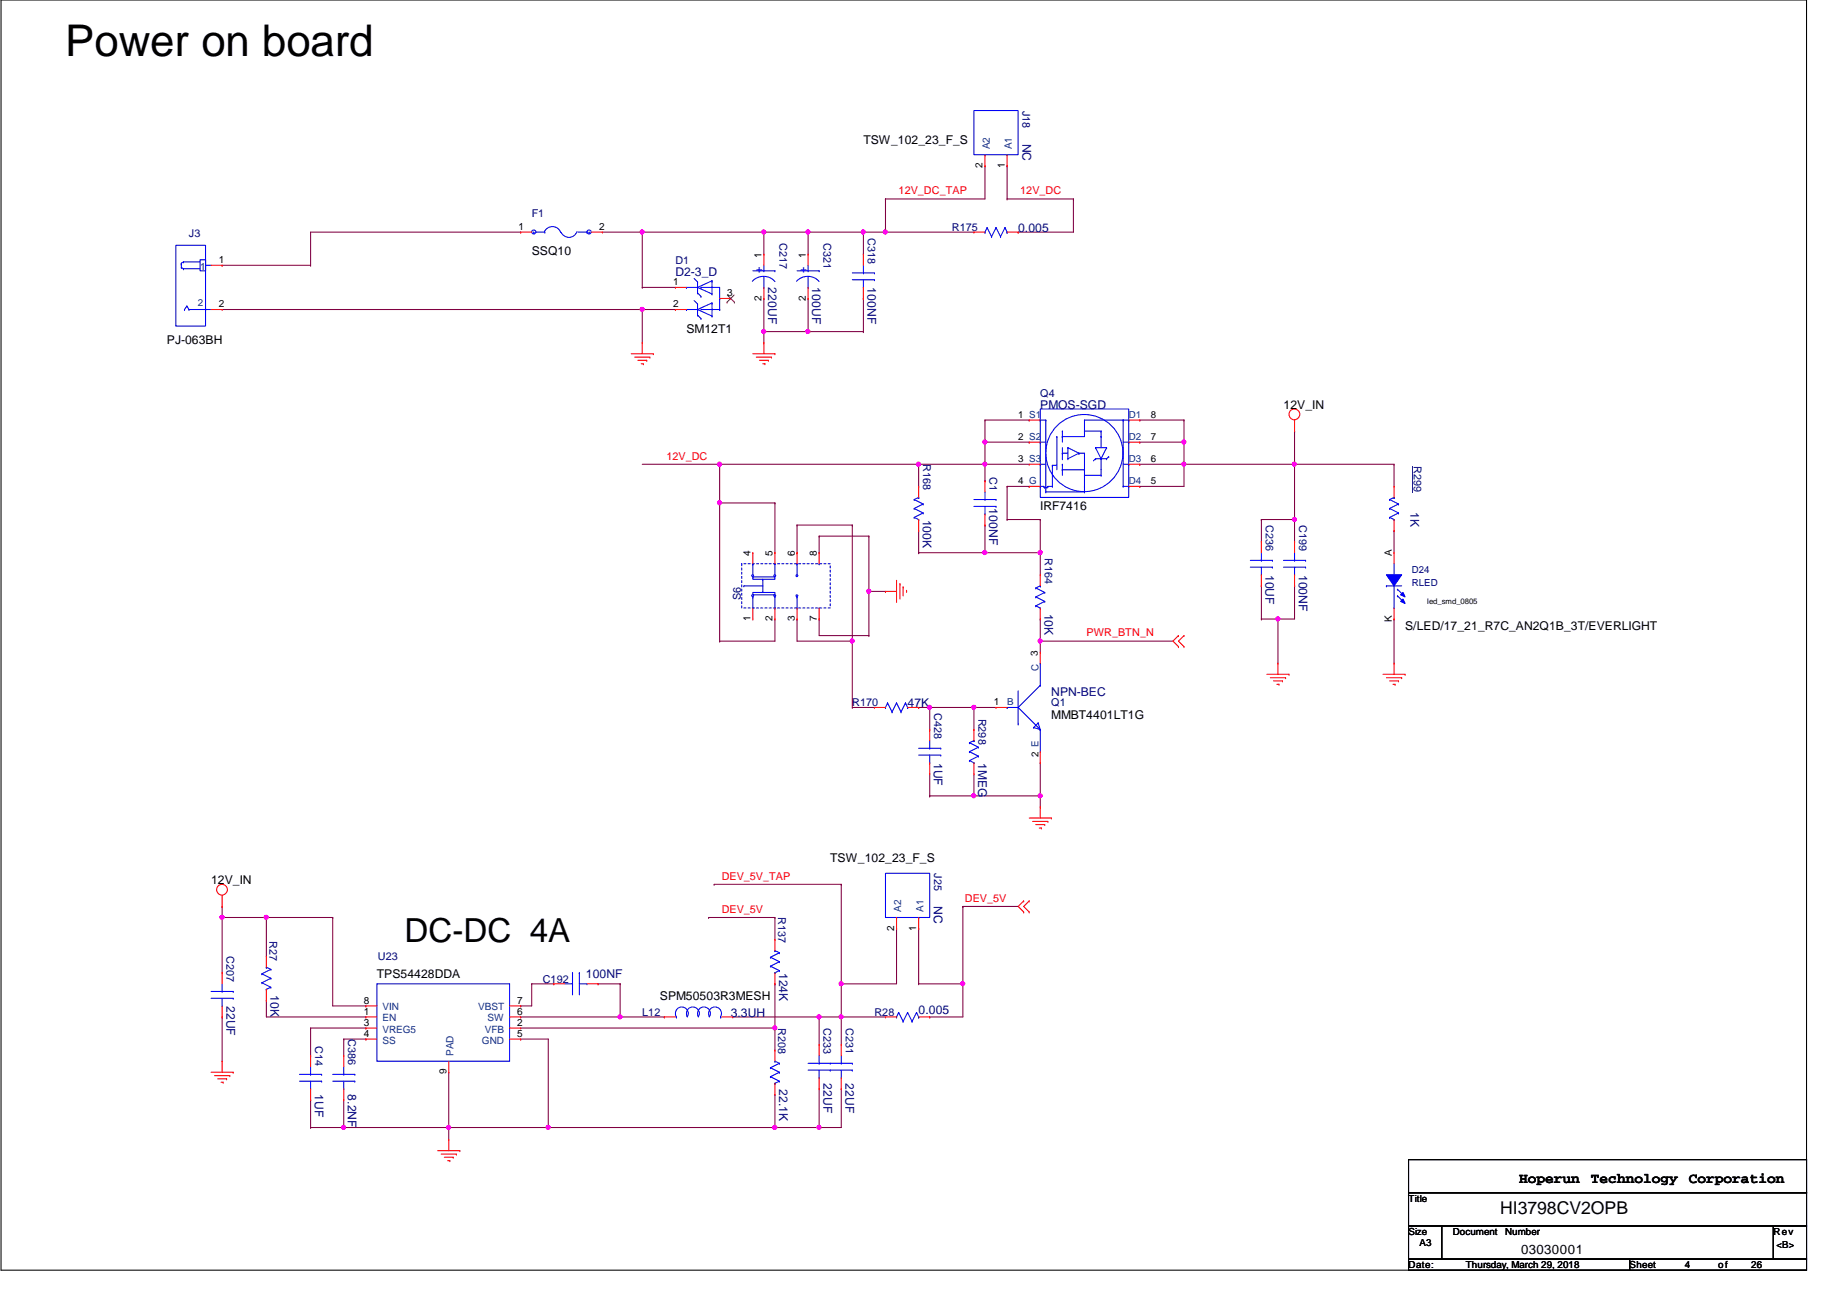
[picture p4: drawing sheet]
<svg xmlns="http://www.w3.org/2000/svg" width="297mm" height="210mm" viewBox="0 0 297 210" stroke-linecap="round" stroke-linejoin="round" font-family="sans-serif">
<path d="M.2 0h290.3v204.3h-290.3z" fill="none" stroke="#000" stroke-width=".17"/>
<path d="M103.3 37.3h.1M103.3 37.3v8.9M103.3 37.3h19.5M122.8 37.3h.1M103.3 46.2h.1M103.3 46.2h5.3" fill="none" stroke="#800040" stroke-width=".17"/>
<circle cx="103.3" cy="37.3" r=".32" fill="#f0f"/>
<circle cx="103.3" cy="37.3" r=".32" fill="none" stroke="#f0f" stroke-width=".17"/>
<circle cx="122.8" cy="37.3" r=".32" fill="#f0f"/>
<circle cx="122.8" cy="37.3" r=".32" fill="none" stroke="#f0f" stroke-width=".17"/>
<path d="M35.7 49.8h67.6M103.3 49.8h.1M103.3 49.8v5.3" fill="none" stroke="#800040" stroke-width=".17"/>
<circle cx="103.3" cy="49.8" r=".32" fill="#f0f"/>
<circle cx="103.3" cy="49.8" r=".32" fill="none" stroke="#f0f" stroke-width=".17"/>
<path d="M103.3 49.8h.1M103.3 49.8h5.3M156.6 113.8h.1M156.6 113.8h3.6M85.5 158.2h3.6M89.1 158.2h.1M72.2 181.4h16M88.2 181.4h.1" fill="none" stroke="#800040" stroke-width=".17"/>
<circle cx="72.2" cy="181.3" r=".32" fill="#f0f"/>
<circle cx="72.2" cy="181.3" r=".32" fill="none" stroke="#f0f" stroke-width=".17"/>
<circle cx="88.2" cy="181.3" r=".32" fill="#f0f"/>
<circle cx="88.2" cy="181.3" r=".32" fill="none" stroke="#f0f" stroke-width=".17"/>
<path d="M147.7 88.9h.1M147.7 85.3v3.6M147.7 88.9h19.6M158.4 88.9h.1M205.5 99.6h.1M205.5 99.6h2.7M72.2 172.5v8.9M72.2 181.4h.1" fill="none" stroke="#800040" stroke-width=".17"/>
<circle cx="167.3" cy="88.9" r=".32" fill="#f0f"/>
<circle cx="167.3" cy="88.9" r=".32" fill="none" stroke="#f0f" stroke-width=".17"/>
<circle cx="158.4" cy="88.9" r=".32" fill="#f0f"/>
<circle cx="158.4" cy="88.9" r=".32" fill="none" stroke="#f0f" stroke-width=".17"/>
<g fill="none" stroke="#800040" stroke-width=".17">
<path d="M162 78.2h.1M162 78.2v5.4M162 78.2h3.5M165.5 78.2h.1M158.4 84.5h.1M158.4 84.5v4.4M162 83.6h.1M162 83.6h5.3M167.3 88.9h.1M167.3 83.6h.1M167.3 83.6v8.9M83.7 165.4h40.9"/>
<path d="M124.6 165.4h.1"/>
</g>
<circle cx="124.6" cy="165.3" r=".32" fill="#f0f"/>
<circle cx="124.6" cy="165.3" r=".32" fill="none" stroke="#f0f" stroke-width=".17"/>
<path d="M124.6 158.2h.1M124.6 158.2v10.7M35.7 163.6h.1M35.7 163.6v7.1M124.6 165.4h.1M131.7 175.1v6.3M124.6 181.4h.1M124.6 181.4h7.1M131.7 181.4h.1" fill="none" stroke="#800040" stroke-width=".17"/>
<circle cx="131.7" cy="181.3" r=".32" fill="#f0f"/>
<circle cx="131.7" cy="181.3" r=".32" fill="none" stroke="#f0f" stroke-width=".17"/>
<path d="M49.9 176.9h.1M49.9 176.9v4.5M124.6 176h.1M124.6 176v5.4M135.3 175.1h.1M135.3 175.1v6.3h-3.6M49.9 181.4h.1M49.9 181.4h5.4M131.7 181.4h.1" fill="none" stroke="#800040" stroke-width=".17"/>
<circle cx="55.3" cy="181.3" r=".32" fill="#f0f"/>
<circle cx="55.3" cy="181.3" r=".32" fill="none" stroke="#f0f" stroke-width=".17"/>
<path d="M55.3 181.4h16.9M72.2 181.4h.1M88.2 181.4h.1M88.2 181.4h36.4" fill="none" stroke="#800040" stroke-width=".17"/>
<circle cx="124.6" cy="181.3" r=".32" fill="#f0f"/>
<circle cx="124.6" cy="181.3" r=".32" fill="none" stroke="#f0f" stroke-width=".17"/>
<g fill="none" stroke="#800040" stroke-width=".17">
<path d="M131.7 99.6h.1M131.7 99.6v2.6h8M139.7 95.1h.1M139.7 86.2h.1M139.7 86.2v16M139.7 102.2h.1M55.3 176.9v4.5M83.7 167.1h.1M83.7 167.1h4.5v14.3M55.3 181.4h.1M72.2 181.4h.1M72.2 181.4v1.9"/>
<path d="M88.2 181.4h.1"/>
</g>
<circle cx="139.7" cy="95.1" r=".32" fill="#f0f"/>
<circle cx="139.7" cy="95.1" r=".32" fill="none" stroke="#f0f" stroke-width=".17"/>
<g fill="none" stroke="#800040" stroke-width=".17">
<path d="M131.7 86.2h.1M131.7 88.9h.1M131.7 86.2h8M131.7 86.2v2.7M139.7 95.1h2.7M142.4 95.1h.1M202.9 99.6h.1M202.9 94.2h.1M202.9 99.6h2.6M202.9 94.2v5.4M205.5 99.6h.1M205.5 99.6v7.1"/>
<path d="M208.2 94.2h.1M208.2 94.2v5.4"/>
</g>
<circle cx="205.5" cy="99.5" r=".32" fill="#f0f"/>
<circle cx="205.5" cy="99.5" r=".32" fill="none" stroke="#f0f" stroke-width=".17"/>
<path d="M122.8 53.3h.1M122.8 48h.1M122.8 48v7.1" fill="none" stroke="#800040" stroke-width=".17"/>
<circle cx="122.8" cy="53.3" r=".32" fill="#f0f"/>
<circle cx="122.8" cy="53.3" r=".32" fill="none" stroke="#f0f" stroke-width=".17"/>
<path d="M122.8 53.3h.1M130 48h.1M130 48v5.3h-7.2" fill="none" stroke="#800040" stroke-width=".17"/>
<circle cx="129.9" cy="53.3" r=".32" fill="#f0f"/>
<circle cx="129.9" cy="53.3" r=".32" fill="none" stroke="#f0f" stroke-width=".17"/>
<path d="M130 53.3h8.8M138.8 53.3h.1M138.8 48h.1M138.8 48v5.3M167.3 128h.1M167.3 128v1.8" fill="none" stroke="#800040" stroke-width=".17"/>
<circle cx="167.3" cy="128" r=".32" fill="#f0f"/>
<circle cx="167.3" cy="128" r=".32" fill="none" stroke="#f0f" stroke-width=".17"/>
<path d="M149.5 128h.1M149.5 124.5v3.5M156.6 128h.1M167.3 122.7h.1M167.3 122.7v5.3h-17.8" fill="none" stroke="#800040" stroke-width=".17"/>
<circle cx="156.6" cy="128" r=".32" fill="#f0f"/>
<circle cx="156.6" cy="128" r=".32" fill="none" stroke="#f0f" stroke-width=".17"/>
<path d="M96.9 37.3h6.4M103.3 37.3h.1M122.8 37.3h.1M122.8 37.3h7.2M122.8 37.3v3.6M130 37.3h.1M130 37.3v3.6M142.4 32h.1M158.4 26.7h.1M158.4 26.7v5.3h-16M156.6 128h.1M156.6 124.5v3.5" fill="none" stroke="#800040" stroke-width=".17"/>
<circle cx="129.9" cy="37.3" r=".32" fill="#f0f"/>
<circle cx="129.9" cy="37.3" r=".32" fill="none" stroke="#f0f" stroke-width=".17"/>
<path d="M130 37.3h.1M130 37.3h8.8M138.8 37.3h.1M138.8 37.3v3.6" fill="none" stroke="#800040" stroke-width=".17"/>
<circle cx="138.8" cy="37.3" r=".32" fill="#f0f"/>
<circle cx="138.8" cy="37.3" r=".32" fill="none" stroke="#f0f" stroke-width=".17"/>
<path d="M142.4 37.3h.1M142.4 37.3h14.2" fill="none" stroke="#800040" stroke-width=".17"/>
<circle cx="142.4" cy="37.3" r=".32" fill="#f0f"/>
<circle cx="142.4" cy="37.3" r=".32" fill="none" stroke="#f0f" stroke-width=".17"/>
<g fill="none" stroke="#800040" stroke-width=".17">
<path d="M83.7 37.3h.1M83.7 37.3h-33.8v5.4M138.8 37.3h.1M142.4 32h.1M142.4 32v5.3h-3.6M35.7 42.7h.1M35.7 42.7h14.2M49.9 42.7h.1M128.2 99.6h.1M128.2 84.5h.1M128.2 88.9h.1M128.2 84.5v4.4"/>
<path d="M128.2 99.6v3.5h8.9M128.2 84.5h8.9M137.1 84.5h.1M137.1 84.5v29.3M137.1 103.1h.1M137.1 113.8h.1M137.1 113.8h3.5"/>
</g>
<circle cx="137" cy="103.1" r=".32" fill="#f0f"/>
<circle cx="137" cy="103.1" r=".32" fill="none" stroke="#f0f" stroke-width=".17"/>
<path d="M114.8 142.2h.1M114.8 142.2h20.5M135.3 142.2h.1M135.3 142.2v16" fill="none" stroke="#800040" stroke-width=".17"/>
<circle cx="135.3" cy="158.2" r=".32" fill="#f0f"/>
<circle cx="135.3" cy="158.2" r=".32" fill="none" stroke="#f0f" stroke-width=".17"/>
<path d="M135.3 158.2h.1M135.3 158.2v9.8M135.3 163.6h.1" fill="none" stroke="#800040" stroke-width=".17"/>
<circle cx="135.3" cy="163.5" r=".32" fill="#f0f"/>
<circle cx="135.3" cy="163.5" r=".32" fill="none" stroke="#f0f" stroke-width=".17"/>
<path d="M117.9 163.6h24.5M131.7 163.6h.1M131.7 163.6v4.4M135.3 163.6h.1" fill="none" stroke="#800040" stroke-width=".17"/>
<circle cx="131.7" cy="163.5" r=".32" fill="#f0f"/>
<circle cx="131.7" cy="163.5" r=".32" fill="none" stroke="#f0f" stroke-width=".17"/>
<g fill="none" stroke="#800040" stroke-width=".17">
<path d="M85.5 158.2h.1M85.5 158.2v3.6h-1.8M135.3 158.2h.1M144.2 149.4h.1M144.2 149.4v8.8h-8.9M42.8 160.9h.1M42.8 160.9v2.7h16M49.9 165.4h.1M49.9 165.4v4.4M49.9 165.4h8.9M55.3 167.1h.1M55.3 167.1v2.7"/>
<path d="M55.3 167.1h3.5M58.8 165.4h.1M58.8 163.6h.1M58.8 167.1h.1M83.7 161.8h.1M83.7 163.6h.1M83.7 163.6h16"/>
</g>
<circle cx="99.7" cy="163.5" r=".32" fill="#f0f"/>
<circle cx="99.7" cy="163.5" r=".32" fill="none" stroke="#f0f" stroke-width=".17"/>
<g fill="none" stroke="#800040" stroke-width=".17">
<path d="M162 32h.1M162 26.7h.1M162 32h10.6M162 26.7v5.3M163.7 37.3h.1M172.6 32h.1M172.6 32v5.3h-8.9M158.4 74.7h.1M158.4 74.7h7.1M96.2 158.2h.1M96.2 158.2h3.5M99.7 158.2h.1"/>
<path d="M99.7 158.2v5.4h7.1M106.8 163.6h.1"/>
</g>
<circle cx="158.4" cy="74.6" r=".32" fill="#f0f"/>
<circle cx="158.4" cy="74.6" r=".32" fill="none" stroke="#f0f" stroke-width=".17"/>
<path d="M158.4 71.1h.1M158.4 71.1v3.6M158.4 71.1h7.1M165.5 71.1h.1" fill="none" stroke="#800040" stroke-width=".17"/>
<circle cx="158.4" cy="71.1" r=".32" fill="#f0f"/>
<circle cx="158.4" cy="71.1" r=".32" fill="none" stroke="#f0f" stroke-width=".17"/>
<path d="M115.7 74.7h.1M115.7 74.7v28.4M158.4 67.6h.1M158.4 67.6v3.5M158.4 67.6h7.1M165.5 67.6h.1M115.7 80.9h.1M124.6 99.6h.1M124.6 99.6v3.5h-8.9M115.7 103.1h.1" fill="none" stroke="#800040" stroke-width=".17"/>
<circle cx="115.7" cy="80.9" r=".32" fill="#f0f"/>
<circle cx="115.7" cy="80.9" r=".32" fill="none" stroke="#f0f" stroke-width=".17"/>
<path d="M115.7 74.7h32M147.7 74.7h.1" fill="none" stroke="#800040" stroke-width=".17"/>
<circle cx="115.7" cy="74.6" r=".32" fill="#f0f"/>
<circle cx="115.7" cy="74.6" r=".32" fill="none" stroke="#f0f" stroke-width=".17"/>
<circle cx="147.7" cy="74.6" r=".32" fill="#f0f"/>
<circle cx="147.7" cy="74.6" r=".32" fill="none" stroke="#f0f" stroke-width=".17"/>
<g fill="none" stroke="#800040" stroke-width=".17">
<path d="M103.3 74.7h12.4M115.7 74.7h.1M147.7 74.7h.1M147.7 74.7h10.7M147.7 74.7v3.5M158.4 74.7h.1M158.4 77.3h.1M158.4 74.7v2.6M115.7 80.9h8.9M124.6 80.9h.1M124.6 88.9h.1M124.6 80.9v8"/>
<path d="M147.7 113.8h.1M147.7 113.8h8.9M149.5 113.8h.1M149.5 117.3h.1M149.5 113.8v3.5"/>
</g>
<circle cx="149.5" cy="113.8" r=".32" fill="#f0f"/>
<circle cx="149.5" cy="113.8" r=".32" fill="none" stroke="#f0f" stroke-width=".17"/>
<path d="M156.6 117.3h.1M156.6 113.8v3.5" fill="none" stroke="#800040" stroke-width=".17"/>
<circle cx="156.6" cy="113.8" r=".32" fill="#f0f"/>
<circle cx="156.6" cy="113.8" r=".32" fill="none" stroke="#f0f" stroke-width=".17"/>
<path d="M35.7 147.6h.1M35.7 147.6h17.8M42.8 147.6h.1M53.5 147.6h.1M53.5 147.6v14.2h5.3M58.8 161.8h.1" fill="none" stroke="#800040" stroke-width=".17"/>
<circle cx="42.8" cy="147.5" r=".32" fill="#f0f"/>
<circle cx="42.8" cy="147.5" r=".32" fill="none" stroke="#f0f" stroke-width=".17"/>
<path d="M35.7 147.6h.1M35.7 147.6v8.9" fill="none" stroke="#800040" stroke-width=".17"/>
<circle cx="35.7" cy="147.5" r=".32" fill="#f0f"/>
<circle cx="35.7" cy="147.5" r=".32" fill="none" stroke="#f0f" stroke-width=".17"/>
<path d="M208.2 74.7h.1M208.2 74.7v12.4M208.2 83.6h.1M42.8 147.6h.1M42.8 147.6v6.2" fill="none" stroke="#800040" stroke-width=".17"/>
<circle cx="208.2" cy="83.5" r=".32" fill="#f0f"/>
<circle cx="208.2" cy="83.5" r=".32" fill="none" stroke="#f0f" stroke-width=".17"/>
<path d="M183.3 74.7h.1M183.3 78.2h.1M183.3 74.7h24.9M190.4 74.7h.1M190.4 74.7v3.5h-7.1M208.2 74.7h.1M202.9 83.6h.1M202.9 83.6v3.5M202.9 83.6h5.3" fill="none" stroke="#800040" stroke-width=".17"/>
<circle cx="190.4" cy="74.6" r=".32" fill="#f0f"/>
<circle cx="190.4" cy="74.6" r=".32" fill="none" stroke="#f0f" stroke-width=".17"/>
<path d="M183.3 67.6h.1M183.3 71.1h.1M183.3 67.6h7.1M183.3 71.1h7.1M190.4 71.1h.1M190.4 67.6h.1M190.4 67.6v7.1" fill="none" stroke="#800040" stroke-width=".17"/>
<circle cx="190.4" cy="71.1" r=".32" fill="#f0f"/>
<circle cx="190.4" cy="71.1" r=".32" fill="none" stroke="#f0f" stroke-width=".17"/>
<path d="M154.9 158.2h.1M154.9 145.8h.1M154.9 145.8v17.8h-5.4M149.5 163.6h.1" fill="none" stroke="#800040" stroke-width=".17"/>
<circle cx="154.8" cy="158.2" r=".32" fill="#f0f"/>
<circle cx="154.8" cy="158.2" r=".32" fill="none" stroke="#f0f" stroke-width=".17"/>
<g fill="none" stroke="#800040" stroke-width=".17">
<path d="M167.3 99.6h.1M167.3 99.6v5.3M167.3 103.1h.1M167.3 103.1h21.3M114 147.6h.1M114 147.6h10.6M124.6 147.6h.1M124.6 147.6v3.5M147.7 158.2h.1M147.7 149.4h.1M147.7 158.2h7.2M147.7 149.4v8.8"/>
<path d="M154.9 145.8h.1M154.9 145.8h8.8"/>
</g>
<circle cx="167.3" cy="103.1" r=".32" fill="#f0f"/>
<circle cx="167.3" cy="103.1" r=".32" fill="none" stroke="#f0f" stroke-width=".17"/>
<path d="M208.2 69.3h.1M208.2 74.7h.1M208.2 69.3v5.4M208.2 74.7h16M224.2 74.7h.1M224.2 74.7v3.5M224.2 99.6h.1M224.2 85.3h.1M224.2 85.3v3.6M224.2 99.6v7.1M35.7 145.8h.1M35.7 145.8v1.8" fill="none" stroke="#800040" stroke-width=".17"/>
<circle cx="208.2" cy="74.6" r=".32" fill="#f0f"/>
<circle cx="208.2" cy="74.6" r=".32" fill="none" stroke="#f0f" stroke-width=".17"/>
<g fill="none" stroke="#f00" stroke-width=".17">
<path d="M101.5 56.9h3.6M102.1 57.4h2.4M102.6 58h1.4M103.1 58.5h.4M103.3 55.1h.1M103.3 55.1v1.8M103.5 58.5h.1M104 58h.1M104.5 57.4h.1M105.1 56.9h.1M121.1 56.9h3.5M121.6 57.4h2.5"/>
<path d="M122.1 58h1.5M122.7 58.5h.3M122.8 55.1h.1M122.8 55.1v1.8M123 58.5h.1M123.6 58h.1M124.1 57.4h.1M124.6 56.9h.1M130 40.9h.1M130 48h.1M130 40.9v1.8M130 46.2v1.8"/>
<path d="M165.5 67.6h.1M165.5 71.1h.1M165.5 74.7h.1M165.5 78.2h.1M165.5 67.6h1.8M165.5 71.1h1.8M165.5 74.7h1.8M165.5 78.2h1.8M181.5 67.6h1.8M181.5 71.1h1.8M181.5 74.7h1.8M181.5 78.2h1.8"/>
<path d="M183.3 78.2h.1M183.3 74.7h.1M183.3 71.1h.1M183.3 67.6h.1M208.2 69.3h.1M208.2 67.6v1.7M142.4 95.1h.1M142.4 95.1h1.8M144.2 93.3h.1M144.2 93.3v3.6M144.7 93.9h.1M144.7 93.9v2.5"/>
<path d="M145.2 94.4h.1M145.2 94.4v1.4M145.8 95h.1M145.8 95v.3M189.5 102.2h.1M189.5 104h.1M189.5 102.2l-.9 .9 .9 .9M190.4 104h.1M190.4 102.2h.1M190.4 102.2l-.9 .9 .9 .9M203.7 108.5h3.6M204.3 109h2.5"/>
<path d="M204.8 109.5h1.4M205.4 110.1h.3M205.5 106.7h.1M205.5 106.7v1.8M205.7 110.1h.1M206.2 109.5h.1M206.8 109h.1M207.3 108.5h.1M222.4 108.5h3.6M223 109h2.4M223.5 109.5h1.4M224 110.1h.4"/>
<path d="M224.2 106.7h.1M224.2 106.7v1.8M224.4 110.1h.1M224.9 109.5h.1M225.4 109h.1M226 108.5h.1M165.5 131.6h3.6M166.1 132.1h2.4M166.6 132.6h1.4M167.1 133.2h.4M167.3 129.8h.1M167.3 129.8v1.8"/>
<path d="M167.5 133.2h.1M168 132.6h.1M168.5 132.1h.1M169.1 131.6h.1M35.7 145.8h.1M35.7 144v1.8M164.6 144.9h.1M164.6 146.7h.1M164.6 144.9l-.9 .9 .9 .9M165.5 146.7h.1M165.5 144.9h.1M165.5 144.9l-.9 .9 .9 .9"/>
<path d="M33.9 172.5h3.6M34.5 173h2.5M35 173.5h1.4M35.6 174.1h.3M35.7 170.7h.1M35.7 170.7v1.8M35.9 174.1h.1M36.4 173.5h.1M37 173h.1M37.5 172.5h.1M70.4 185.1h3.6M70.9 185.6h2.5"/>
<path d="M71.5 186.1h1.4M72 186.7h.3M72.2 183.3h.1M72.2 183.3v1.8M72.3 186.7h.1M72.9 186.1h.1M73.4 185.6h.1M74 185.1h.1"/>
<circle cx="208.2" cy="66.6" r=".87"/>
<circle cx="35.7" cy="143.1" r=".87"/>
</g>
<path d="M226.5 186.5h64v5.4h-64zM226.5 191.9h64v5.3h-64zM226.5 197.2h5.4v5.3h-5.4zM231.9 197.2h53.3v5.3h-53.3zM285.2 197.2h5.3v5.3h-5.3zM226.5 202.5h35.6v1.8h-35.6zM262.1 202.5h28.4v1.8h-28.4z" fill="none" stroke="#000" stroke-width=".17"/>
<g fill="none" stroke="#00f" stroke-width=".17">
<path d="M128.1 45.3a2.42 2.42 0 0 1 3.6 0M128.2 43.6h3.5M130 43.6h.1M130 46.2h.1M130 42.7v.9M130 44.4v1.8M131.7 43.6h.1M167.3 65.8h14.2v14.2h-14.2zM167.3 78.2h.1M167.3 74.7h.1M167.3 71.1h.1M167.3 67.6h.1"/>
<path d="M167.3 67.6h.9M167.3 78.2h.5M167.3 74.7h.9M167.3 71.1h.9M167.8 78.2h.1M167.8 78.2l.2 .2M168 78.4h.1M168 78.4h.4M168.2 79.1h.1M168.2 67.6h.1M168.2 79.1h6.2M168.2 67.6v11.5"/>
<path d="M168.4 78.4h.1M168.5 78.2h.1M168.5 78.2h.7M168.5 78.2l-.1 .2M169.2 74.8h.1M169.2 78.2h.1M169.2 74.8h.8M169.2 74.8v3.4M170 70.2h.1M170 70.2v5.4M170.9 75.6h.1M170.9 74.7h.1"/>
<path d="M170.9 73.8h.1M170.9 72.9h.1M170.9 70.2h.1M170.9 69.3h.1M170.9 72.9h.8M170.9 69.3v1.8M170.9 72v1.8M170.9 74.7v1.8M170.9 75.6h3.5M171.7 72h.1M171.7 73.8h.1M171.7 72l1.8 .9"/>
<path d="M171.7 72v1.8M173.5 72.9h.1M173.5 72.9l-1.8 .9M173.5 72.9h.9v6.2M174.4 76.5h.1M174.4 75.6h.1M174.4 69.3h.1M174.4 67.6h.1M174.4 78.2h.1M174.4 79.1h.1M174.4 76.5h2.7M174.4 67.6v2.6h-3.5"/>
<path d="M174.4 69.3h2.7M174.4 67.6h7.1M176.2 72h.1M176.2 73.8h.1M176.2 72h1.8M176.2 72l.9 1.8M176.2 73.8l-.4 .3M176.2 73.8h1.8M177.1 76.5h.1M177.1 73.8h.1M177.1 70.2h.1M177.1 69.3h.1"/>
<path d="M177.1 69.3v2.7M177.1 73.8v2.7M178 72h.1M178 73.8h.1M178 72l-.9 1.8M178.3 73.4h.1M178.3 73.4l-.3 .4M180.6 67.6h.1M180.6 78.2h.1M180.6 67.6v10.6M180.6 78.2h.9M180.6 74.7h.9"/>
<path d="M180.6 71.1h.9M181.5 67.6h.1M181.5 71.1h.1M181.5 74.7h.1M181.5 78.2h.1M223 94.2h.1M223 94.2h2.4M224.2 92.5h.1M224.2 97.8h.1M224.2 90.7v1.8M224.2 94.2v3.6"/>
<circle cx="174.4" cy="72.9" r="6.2"/>
</g>
<path d="M223 92.5h2.4l-1.2 1.7z" fill-rule="evenodd" fill="#00f"/>
<path d="M223 92.5h2.4l-1.2 1.7z" fill="none" stroke="#00f" stroke-width=".17"/>
<path d="M225.6 96.4l.4 .7-.7-.4z" fill-rule="evenodd" fill="#00f"/>
<path d="M225.6 96.4l.4 .7-.7-.4z" fill="none" stroke="#00f" stroke-width=".17"/>
<path d="M225.6 95.3l.4 .7-.7-.3z" fill-rule="evenodd" fill="#00f"/>
<g fill="none" stroke="#00f" stroke-width=".17">
<path d="M156.6 17.8h7.1v7.1h-7.1zM28.3 39.5h4.8v13h-4.8zM85.8 37.3h.1M86.2 37.3h1.4M87.5 37.3a1.41 1.41 0 0 1 1.4-.9 1.41 1.41 0 0 1 1.3 1M87.6 37.3h.1M92.8 37.3a1.38 1.38 0 0 1-1.3 .9 1.38 1.38 0 0 1-1.3-.9M93 37.3h1.4M94.4 37.3h.1M94.7 37.3h.1M158.4 24.9h.1M158.4 37.3h.1"/>
<path d="M158.7 36.6h.1M158.7 36.6l.8 1.5M158.7 36.6l-.3 .7M159.5 38.1h.1M160.2 36.6h.1M160.2 36.6l.7 1.5M160.2 36.6l-.7 1.5M160.9 38.1h.1M161.6 36.6h.1M161.6 36.6l-.7 1.5M161.6 36.6l.4 .7M162 24.9h.1"/>
<path d="M162 37.3h.1M29.2 42.3h.1M29.2 42.5h.1M29.2 43h.1M29.2 42.3v.7M29.2 43l.3 .2M29.5 42.1h.1M29.5 43.2h.1M29.5 42.1h2.7M29.5 43.2h2.7M29.5 42.1l-.3 .2M29.7 49.8h.1"/>
<path d="M30.1 49.2h.1M30.1 49.2l.3 .6M30.1 49.2l-.4 .6M30.4 49.8h.1M30.4 49.8h3.5M32.2 41.8h.9v1.8h-.9zM33.1 49.8h.1M33.1 42.7h.1M33.1 42.7h.8M110.4 49.8h.1M110.4 46.2h.1M110.4 49.8h1.8"/>
<path d="M110.4 46.2h1.8M111.6 44.8l.6 .5M111.6 48.3l.6 .6M112.2 45.3h.1M112.2 47.1h.1M112.2 46.2h.1M112.2 48.9h.1M112.2 50.7h.1M112.2 49.8h.1M112.2 45.3v1.8M112.2 48.9v1.8M112.2 47.1l.5 .6"/>
<path d="M112.2 46.2l2.3 1.1M112.2 50.7l.5 .5M112.2 49.8l2.3 1M112.7 46.2h.1M112.7 47.7h.1M112.7 51.2h.1M112.7 49.8h3M112.7 46.2h3v3.6M114.5 45.2h.1M114.5 47.3h.1M114.5 48.7h.1M114.5 50.8h.1"/>
<path d="M114.5 45.2l-2.3 1M114.5 45.2v2.1M114.5 48.7v2.1M114.5 48.7l-2.3 1.1M115.7 48h.1M115.7 49.8h.1M121 45.3a2.42 2.42 0 0 1 3.6 0M121.1 43.6h3.5M122.8 43.6h.1M122.8 46.2h.1M122.8 42.7v.9M122.8 44.4v1.8"/>
<path d="M124.6 43.6h.1M137.1 45h3.5M137.1 43.9h3.5M138.8 46.2h.1M138.8 43.9h.1M138.8 42.7v1.2M138.8 45v1.2M140.6 45h.1M140.6 43.9h.1M158.4 79.1v1.2M119.6 94.2h.1M119.6 94.2h3.1"/>
<path d="M120.9 95.7h.2v.2h-.2zM120.9 92.5h.2v.2h-.2zM121.1 95.3h3.5v.4h-3.5zM121.1 92.8h3.5v.4h-3.5zM121.1 97.8h.1M121.1 90.7h.1M121.1 96h.1M121.1 90.7v1.8M121.1 96v1.8M122.7 93.2h.1M122.7 93.2v2.1M124.5 95.7h.2v.2h-.2z"/>
<path d="M124.5 92.5h.2v.2h-.2zM124.6 97.8h.1M124.6 90.7h.1M124.6 96h.1M124.6 90.7v1.8M124.6 96v1.8M128 95.7h.3v.2h-.3zM128 92.5h.3v.2h-.3zM128.2 97.8h.1M128.2 90.7h.1M128.2 96h.1M128.2 90.7v1.8"/>
<path d="M128.2 96v1.8M131.7 90.7h.1M131.7 97.8h.1M147 83.2h.1M147 81.8h.1M147 80.3h.1M147 83.2l.7 .4M147 81.8l1.5 .7M147 80.3l1.5 .8M147.7 80h.1M147.7 83.6h.1M147.7 80l-.7 .3"/>
<path d="M148.5 81.1h.1M148.5 82.5h.1M148.5 81.1l-1.5 .7M148.5 82.5l-1.5 .7M156.6 81.4h3.6M156.6 80.3h3.6M158.4 82.7h.1M158.4 80.3h.1M158.4 81.4v1.3M160.2 81.4h.1M160.2 80.3h.1M166.6 97.5h.1"/>
<path d="M166.6 96h.1M166.6 94.6h.1M166.6 97.5l.7 .3M166.6 96l1.4 .7M166.6 94.6l1.4 .7M167.3 94.2h.1M167.3 97.8h.1M167.3 94.2l-.7 .4M168 95.3h.1M168 96.7h.1M168 95.3l-1.4 .7M168 96.7l-1.4 .8"/>
<path d="M201.1 91.2h3.5M201.1 90.1h3.5M202.9 92.5h.1M202.9 90.1h.1M202.9 88.9v1.2M202.9 91.2v1.3M204.6 91.2h.1M204.6 90.1h.1M206.4 91.2h3.6M206.4 90.1h3.6M208.2 92.5h.1M208.2 90.1h.1"/>
<path d="M208.2 88.9v1.2M208.2 91.2v1.3M210 91.2h.1M210 90.1h.1M223.5 83.2h.1M223.5 81.8h.1M223.5 80.3h.1M223.5 83.2l.7 .4M223.5 81.8l1.4 .7M223.5 80.3l1.4 .8M224.2 80h.1M224.2 83.6h.1"/>
<path d="M224.2 80l-.7 .3M224.7 94.8h.1M224.7 95.8h.1M224.7 94.8l1.1 1M224.7 95.8l1.1 1.1M224.9 81.1h.1M224.9 82.5h.1M224.9 81.1l-1.4 .7M224.9 82.5l-1.4 .7M225.6 95.3l.4 .7-.7-.3zM142.4 113.8h.1M142.7 113.1h.1"/>
<path d="M142.7 113.1l.8 1.4M142.7 113.1l-.3 .7M143.5 114.5h.1M144.2 113.1h.1M144.2 113.1l.7 1.4M144.2 113.1l-.7 1.4M144.9 114.5h.1M145.6 113.1h.1M145.6 113.1l-.7 1.4M145.6 113.1l.4 .7M146 113.8h.1M149.5 119.1v1.3"/>
<path d="M155.9 119.5h.1M155.9 119.5l1.4 .7M156.6 119.1h.1M156.6 119.1l-.7 .4M162 113.8h.1M162 113.8h1.7M163.7 116.5h.1M163.7 113.8h.1M163.7 113.8l3.6 3.5M163.7 111.1v5.4M166.2 117h.1M166.2 117l1.1 .3"/>
<path d="M167 116.3h.1M167 116.3l-.8 .7M167 116.3l.3 1M167.3 106.7h.1M167.3 110.2h.1M167.3 117.3h.1M167.3 106.7v3.5M167.3 117.3v3.6M167.3 110.2l-3.6 3.6M147.7 121.5h3.6M147.7 120.4h3.6M149.5 122.7h.1"/>
<path d="M149.5 120.4h.1M149.5 121.5v1.2M151.3 121.5h.1M151.3 120.4h.1M155.9 122.3h.1M155.9 120.9h.1M155.9 122.3l.7 .4M155.9 120.9l1.4 .7M156.6 122.7h.1M157.3 120.2h.1M157.3 121.6h.1M157.3 120.2l-1.4 .7"/>
<path d="M157.3 121.6l-1.4 .7M167.3 120.9h.1M33.9 159.5h3.6M35.7 159.5h.1M35.7 158.2v1.3M37.5 159.5h.1M42.1 158.1h.1M42.1 156.6h.1M42.1 156.6l1.5 .8M42.1 158.1l1.5 .7M42.8 159.1h.1M42.8 155.6h.1"/>
<path d="M42.8 155.6l.8 .3M43.6 155.9h.1M43.6 157.4h.1M43.6 158.8h.1M43.6 157.4l-1.5 .7M43.6 155.9l-1.5 .7M43.6 158.8l-.8 .3M60.6 158.2h21.4v12.5h-21.4zM90.8 158.2h1.3M92.1 158.2h.1M92.1 156.5h.1M92.1 156.5v3.5"/>
<path d="M93.2 156.5h.1M93.2 158.2h1.2M93.2 156.5v3.5M94.4 158.2h.1M123.9 155.4h.1M123.9 154h.1M123.9 154l1.4 .7M123.9 155.4l1.4 .7M124.6 156.5h.1M124.6 152.9h.1M124.6 152.9l.7 .3M125.3 153.2h.1"/>
<path d="M125.3 154.7h.1M125.3 156.1h.1M125.3 154.7l-1.4 .7M125.3 153.2l-1.4 .8M125.3 156.1l-.7 .4M142.4 140.5h7.1v7.1h-7.1zM144.2 147.6h.1M147.7 147.6h.1M33.9 160.6h3.6M35.7 161.8h.1M35.7 160.6v1.2M37.5 160.6h.1"/>
<path d="M48.2 173.9h3.5M48.2 172.8h3.5M49.9 175.1h.1M49.9 172.8h.1M49.9 171.6v1.2M49.9 173.9v1.2M51.7 173.9h.1M51.7 172.8h.1M53.5 173.9h3.6M53.5 172.8h3.6M55.3 175.1h.1M55.3 172.8h.1"/>
<path d="M55.3 171.6v1.2M55.3 173.9v1.2M57.1 173.9h.1M57.1 172.8h.1M108.8 163.6h.1M110.5 163.5a1.04 1.04 0 0 0-.9-1.5 1.04 1.04 0 0 0-.8 1.6M112.3 163.5a1.04 1.04 0 0 0-.9-1.5 1.04 1.04 0 0 0-.9 1.6M114.1 163.5a1.04 1.04 0 0 0-.9-1.5 1.04 1.04 0 0 0-.9 1.6M115.9 163.5a1.04 1.04 0 0 0-1-1.5 1.04 1.04 0 0 0-.8 1.6M115.9 163.6h.1M123.9 173.2h.1M123.9 171.7h.1"/>
<path d="M123.9 171.7l1.4 .8M123.9 173.2l1.4 .7M124.6 174.2h.1M124.6 170.7h.1M124.6 170.7l.7 .3M125.3 171h.1M125.3 172.5h.1M125.3 173.9h.1M125.3 172.5l-1.4 .7M125.3 171l-1.4 .7M125.3 173.9l-.7 .3M130 172.1h7.1"/>
<path d="M130 171h7.1M131.7 173.4h.1M131.7 171h.1M131.7 169.8v1.2M131.7 172.1v1.3M133.5 172.1h.1M133.5 171h.1M135.3 173.4h.1M135.3 171h.1M135.3 169.8v1.2M135.3 172.1v1.3M137.1 172.1h.1"/>
<path d="M137.1 171h.1M144.2 163.6h.1M144.5 162.9h.1M144.5 162.9l.7 1.4M144.5 162.9l-.3 .7M145.2 164.3h.1M146 162.9h.1M146 162.9l.7 1.4M146 162.9l-.8 1.4M146.7 164.3h.1M147.4 162.9h.1M147.4 162.9l-.7 1.4"/>
<path d="M147.4 162.9l.3 .7M147.7 163.6h.1"/>
<circle cx="85.9" cy="37.3" r=".33"/>
<circle cx="94.7" cy="37.3" r=".33"/>
</g>
<g fill="none" stroke="#f00" stroke-width=".17">
<path d="M83.7 37.3h.1M83.7 37.3h1.8M95.1 37.3h1.8M96.9 37.3h.1M156.6 37.3h.1M156.6 37.3h1.8M158.4 26.7h.1M158.4 24.9v1.8M162 26.7h.1M162 37.3h1.7M162 24.9v1.8M163.7 37.3h.1"/>
<path d="M33.9 42.7h1.8M33.9 49.8h1.8M35.7 42.7h.1M35.7 49.8h.1M108.6 46.2h.1M108.6 49.8h.1M108.6 49.8h1.8M108.6 46.2h1.8M115.7 48h1.8M117.5 48h.1M122.8 40.9h.1M122.8 48h.1"/>
<path d="M122.8 40.9v1.8M122.8 46.2v1.8M138.8 40.9h.1M138.8 48h.1M138.8 40.9v1.8M138.8 46.2v1.8M147.7 78.2h.1M147.7 78.2v1.8M158.4 77.3h.1M158.4 77.3v1.8M224.2 78.2h.1M224.2 78.2v1.8"/>
<path d="M121.1 99.6h.1M121.1 88.9h.1M121.1 88.9v1.8M121.1 97.8v1.8M124.6 99.6h.1M124.6 88.9h.1M124.6 88.9v1.8M124.6 97.8v1.8M128.2 99.6h.1M128.2 88.9h.1M128.2 88.9v1.8M128.2 97.8v1.8"/>
<path d="M131.7 99.6h.1M131.7 88.9h.1M131.7 88.9v1.8M131.7 97.8v1.8M147.7 85.3h.1M147.7 83.6v1.7M158.4 84.5h.1M158.4 82.7v1.8M167.3 99.6h.1M167.3 92.5h.1M167.3 92.5v1.7M167.3 97.8v1.8"/>
<path d="M202.9 87.1h.1M202.9 94.2h.1M202.9 87.1v1.8M202.9 92.5v1.7M208.2 87.1h.1M208.2 94.2h.1M208.2 87.1v1.8M208.2 92.5v1.7M224.2 88.9h.1M224.2 99.6h.1M224.2 85.3h.1M224.2 83.6v1.7"/>
<path d="M224.2 88.9v1.8M224.2 97.8v1.8M140.6 113.8h.1M140.6 113.8h1.8M146 113.8h1.7M147.7 113.8h.1M149.5 117.3h.1M149.5 117.3v1.8M156.6 117.3h.1M156.6 117.3v1.8M160.2 113.8h.1M160.2 113.8h1.8"/>
<path d="M167.3 104.9h.1M167.3 104.9v1.8M149.5 124.5h.1M149.5 122.7v1.8M156.6 124.5h.1M156.6 122.7v1.8M167.3 122.7h.1M167.3 120.9v1.8M35.7 156.5h.1M35.7 156.5v1.7M42.8 153.8h.1M42.8 153.8v1.8"/>
<path d="M42.8 159.1v1.8M89.1 158.2h.1M89.1 158.2h1.7M94.4 158.2h1.8M96.2 158.2h.1M124.6 151.1h.1M124.6 158.2h.1M124.6 151.1v1.8M124.6 156.5v1.7M144.2 149.4h.1M144.2 147.6v1.8M147.7 149.4h.1"/>
<path d="M147.7 147.6v1.8M35.7 163.6h.1M35.7 161.8v1.8M42.8 160.9h.1M49.9 169.8h.1M49.9 176.9h.1M49.9 169.8v1.8M49.9 175.1v1.8M55.3 169.8h.1M55.3 176.9h.1M55.3 169.8v1.8M55.3 175.1v1.8"/>
<path d="M58.8 163.6h.1M58.8 165.4h.1M58.8 167.1h.1M58.8 161.8h.1M58.8 163.6h1.8M58.8 165.4h1.8M58.8 167.1h1.8M58.8 161.8h1.8M72.2 172.5h.1M72.2 170.7v1.8M82 163.6h1.7M82 165.4h1.7"/>
<path d="M82 167.1h1.7M82 161.8h1.7M83.7 165.4h.1M83.7 167.1h.1M83.7 163.6h.1M83.7 161.8h.1M106.8 163.6h.1M106.8 163.6h1.8M116.1 163.6h1.8M117.9 163.6h.1M124.6 168.9h.1M124.6 176h.1"/>
<path d="M124.6 168.9v1.8M124.6 174.2v1.8M131.7 168h.1M131.7 175.1h.1M131.7 168v1.8M131.7 173.4v1.7M135.3 168h.1M135.3 175.1h.1M135.3 168v1.8M135.3 173.4v1.7M142.4 163.6h.1M142.4 163.6h1.8"/>
<path d="M147.7 163.6h1.8M149.5 163.6h.1"/>
</g>
<path d="M119.3 90.7h14.2v7.1h-14.2z" fill="none" stroke="#00f" stroke-width=".17" stroke-dasharray=".3 .3"/>
<path d="M227.1 75v4.2" fill="none" stroke="#000080" stroke-width=".16"/>
<path d="M116.9 48.6h.1M117 47.5l1.1 1.1M118.1 47.5l-1.2 1.1M118.1 48.6h.1" fill="none" stroke="#804000" stroke-width=".16"/>
<circle cx="103.3" cy="37.3" r=".32" fill="#f0f"/>
<circle cx="103.3" cy="37.3" r=".32" fill="none" stroke="#f0f" stroke-width=".17"/>
<circle cx="122.8" cy="37.3" r=".32" fill="#f0f"/>
<circle cx="122.8" cy="37.3" r=".32" fill="none" stroke="#f0f" stroke-width=".17"/>
<circle cx="103.3" cy="49.8" r=".32" fill="#f0f"/>
<circle cx="103.3" cy="49.8" r=".32" fill="none" stroke="#f0f" stroke-width=".17"/>
<circle cx="72.2" cy="181.3" r=".32" fill="#f0f"/>
<circle cx="72.2" cy="181.3" r=".32" fill="none" stroke="#f0f" stroke-width=".17"/>
<circle cx="88.2" cy="181.3" r=".32" fill="#f0f"/>
<circle cx="88.2" cy="181.3" r=".32" fill="none" stroke="#f0f" stroke-width=".17"/>
<circle cx="167.3" cy="88.9" r=".32" fill="#f0f"/>
<circle cx="167.3" cy="88.9" r=".32" fill="none" stroke="#f0f" stroke-width=".17"/>
<circle cx="158.4" cy="88.9" r=".32" fill="#f0f"/>
<circle cx="158.4" cy="88.9" r=".32" fill="none" stroke="#f0f" stroke-width=".17"/>
<circle cx="124.6" cy="165.3" r=".32" fill="#f0f"/>
<circle cx="124.6" cy="165.3" r=".32" fill="none" stroke="#f0f" stroke-width=".17"/>
<circle cx="131.7" cy="181.3" r=".32" fill="#f0f"/>
<circle cx="131.7" cy="181.3" r=".32" fill="none" stroke="#f0f" stroke-width=".17"/>
<circle cx="55.3" cy="181.3" r=".32" fill="#f0f"/>
<circle cx="55.3" cy="181.3" r=".32" fill="none" stroke="#f0f" stroke-width=".17"/>
<circle cx="124.6" cy="181.3" r=".32" fill="#f0f"/>
<circle cx="124.6" cy="181.3" r=".32" fill="none" stroke="#f0f" stroke-width=".17"/>
<circle cx="139.7" cy="95.1" r=".32" fill="#f0f"/>
<circle cx="139.7" cy="95.1" r=".32" fill="none" stroke="#f0f" stroke-width=".17"/>
<circle cx="205.5" cy="99.5" r=".32" fill="#f0f"/>
<circle cx="205.5" cy="99.5" r=".32" fill="none" stroke="#f0f" stroke-width=".17"/>
<circle cx="122.8" cy="53.3" r=".32" fill="#f0f"/>
<circle cx="122.8" cy="53.3" r=".32" fill="none" stroke="#f0f" stroke-width=".17"/>
<circle cx="129.9" cy="53.3" r=".32" fill="#f0f"/>
<circle cx="129.9" cy="53.3" r=".32" fill="none" stroke="#f0f" stroke-width=".17"/>
<circle cx="167.3" cy="128" r=".32" fill="#f0f"/>
<circle cx="167.3" cy="128" r=".32" fill="none" stroke="#f0f" stroke-width=".17"/>
<circle cx="156.6" cy="128" r=".32" fill="#f0f"/>
<circle cx="156.6" cy="128" r=".32" fill="none" stroke="#f0f" stroke-width=".17"/>
<circle cx="129.9" cy="37.3" r=".32" fill="#f0f"/>
<circle cx="129.9" cy="37.3" r=".32" fill="none" stroke="#f0f" stroke-width=".17"/>
<circle cx="138.8" cy="37.3" r=".32" fill="#f0f"/>
<circle cx="138.8" cy="37.3" r=".32" fill="none" stroke="#f0f" stroke-width=".17"/>
<circle cx="142.4" cy="37.3" r=".32" fill="#f0f"/>
<circle cx="142.4" cy="37.3" r=".32" fill="none" stroke="#f0f" stroke-width=".17"/>
<circle cx="137" cy="103.1" r=".32" fill="#f0f"/>
<circle cx="137" cy="103.1" r=".32" fill="none" stroke="#f0f" stroke-width=".17"/>
<circle cx="135.3" cy="158.2" r=".32" fill="#f0f"/>
<circle cx="135.3" cy="158.2" r=".32" fill="none" stroke="#f0f" stroke-width=".17"/>
<circle cx="135.3" cy="163.5" r=".32" fill="#f0f"/>
<circle cx="135.3" cy="163.5" r=".32" fill="none" stroke="#f0f" stroke-width=".17"/>
<circle cx="131.7" cy="163.5" r=".32" fill="#f0f"/>
<circle cx="131.7" cy="163.5" r=".32" fill="none" stroke="#f0f" stroke-width=".17"/>
<circle cx="99.7" cy="163.5" r=".32" fill="#f0f"/>
<circle cx="99.7" cy="163.5" r=".32" fill="none" stroke="#f0f" stroke-width=".17"/>
<circle cx="158.4" cy="74.6" r=".32" fill="#f0f"/>
<circle cx="158.4" cy="74.6" r=".32" fill="none" stroke="#f0f" stroke-width=".17"/>
<circle cx="158.4" cy="71.1" r=".32" fill="#f0f"/>
<circle cx="158.4" cy="71.1" r=".32" fill="none" stroke="#f0f" stroke-width=".17"/>
<circle cx="115.7" cy="80.9" r=".32" fill="#f0f"/>
<circle cx="115.7" cy="80.9" r=".32" fill="none" stroke="#f0f" stroke-width=".17"/>
<circle cx="115.7" cy="74.6" r=".32" fill="#f0f"/>
<circle cx="115.7" cy="74.6" r=".32" fill="none" stroke="#f0f" stroke-width=".17"/>
<circle cx="147.7" cy="74.6" r=".32" fill="#f0f"/>
<circle cx="147.7" cy="74.6" r=".32" fill="none" stroke="#f0f" stroke-width=".17"/>
<circle cx="149.5" cy="113.8" r=".32" fill="#f0f"/>
<circle cx="149.5" cy="113.8" r=".32" fill="none" stroke="#f0f" stroke-width=".17"/>
<circle cx="156.6" cy="113.8" r=".32" fill="#f0f"/>
<circle cx="156.6" cy="113.8" r=".32" fill="none" stroke="#f0f" stroke-width=".17"/>
<circle cx="42.8" cy="147.5" r=".32" fill="#f0f"/>
<circle cx="42.8" cy="147.5" r=".32" fill="none" stroke="#f0f" stroke-width=".17"/>
<circle cx="35.7" cy="147.5" r=".32" fill="#f0f"/>
<circle cx="35.7" cy="147.5" r=".32" fill="none" stroke="#f0f" stroke-width=".17"/>
<circle cx="208.2" cy="83.5" r=".32" fill="#f0f"/>
<circle cx="208.2" cy="83.5" r=".32" fill="none" stroke="#f0f" stroke-width=".17"/>
<circle cx="190.4" cy="74.6" r=".32" fill="#f0f"/>
<circle cx="190.4" cy="74.6" r=".32" fill="none" stroke="#f0f" stroke-width=".17"/>
<circle cx="190.4" cy="71.1" r=".32" fill="#f0f"/>
<circle cx="190.4" cy="71.1" r=".32" fill="none" stroke="#f0f" stroke-width=".17"/>
<circle cx="154.8" cy="158.2" r=".32" fill="#f0f"/>
<circle cx="154.8" cy="158.2" r=".32" fill="none" stroke="#f0f" stroke-width=".17"/>
<circle cx="167.3" cy="103.1" r=".32" fill="#f0f"/>
<circle cx="167.3" cy="103.1" r=".32" fill="none" stroke="#f0f" stroke-width=".17"/>
<circle cx="208.2" cy="74.6" r=".32" fill="#f0f"/>
<circle cx="208.2" cy="74.6" r=".32" fill="none" stroke="#f0f" stroke-width=".17"/>
<text font-size="7" x="10.5" y="9">Power on board</text>
<text font-size="5.3" x="65.1" y="151.5">DC-DC 4A</text>
<text font-size="2.8" x="241.3" y="195.3">HI3798CV2OPB</text>
<g font-size="2.3">
<text x="244.3" y="190.2">Hoperun</text>
<text x="255.9" y="190.2">Technology</text>
<text x="271.6" y="190.2">Corporation</text>
</g>
<text font-size="2.1" x="244.6" y="201.6">03030001</text>
<g font-size="1.9">
<text x="138.9" y="23.1">TSW_102_23_F_S</text>
<text x="85.5" y="41.1">SSQ10</text>
<text x="110.4" y="53.5">SM12T1</text>
<text x="26.8" y="55.3">PJ-063BH</text>
<text x="206.4" y="65.8">12V_IN</text>
<text x="167.3" y="82">IRF7416</text>
<text x="226" y="101.3">S/LED/17_21_R7C_AN2Q1B_3T/EVERLIGHT</text>
<text x="169.1" y="115.6">MMBT4401LT1G</text>
<text x="33.9" y="142.2">12V_IN</text>
<text x="133.5" y="138.7">TSW_102_23_F_S</text>
<text x="60.6" y="157.4">TPS54428DDA</text>
<text x="106.1" y="160.9">SPM50503R3MESH</text>
</g>
<g font-size="1.9" fill="#000080">
<text x="164.4" y="23.1" transform="rotate(90 164.4 23.1)">NC</text>
<text x="163.7" y="37.3">0.005</text>
<text x="108.6" y="44.4">D2-3_D</text>
<text x="123.5" y="46.2" transform="rotate(90 123.5 46.2)">220UF</text>
<text x="130.6" y="46.2" transform="rotate(90 130.6 46.2)">100UF</text>
<text x="139.5" y="46.2" transform="rotate(90 139.5 46.2)">100NF</text>
<text x="167.3" y="65.8">PMOS-SGD</text>
<text x="148.4" y="83.6" transform="rotate(90 148.4 83.6)">100K</text>
<text x="159.1" y="81.8" transform="rotate(90 159.1 81.8)">100NF</text>
<text x="226.8" y="82.3" transform="rotate(90 226.8 82.3)">1K</text>
<text x="203.5" y="92.5" transform="rotate(90 203.5 92.5)">10UF</text>
<text x="208.9" y="92.5" transform="rotate(90 208.9 92.5)">100NF</text>
<text x="168" y="98.7" transform="rotate(90 168 98.7)">10K</text>
<text x="146" y="113.8">47K</text>
<text x="169.1" y="112">NPN-BEC</text>
<text x="150.2" y="122.7" transform="rotate(90 150.2 122.7)">1UF</text>
<text x="157.3" y="122.7" transform="rotate(90 157.3 122.7)">1MEG</text>
<text x="150.2" y="145.8" transform="rotate(90 150.2 145.8)">NC</text>
<text x="36.4" y="161.8" transform="rotate(90 36.4 161.8)">22UF</text>
<text x="43.5" y="160" transform="rotate(90 43.5 160)">10K</text>
<text x="94.2" y="157.4">100NF</text>
<text x="125.3" y="156.5" transform="rotate(90 125.3 156.5)">124K</text>
<text x="117.5" y="163.6">3.3UH</text>
<text x="147.7" y="163">0.005</text>
<text x="50.6" y="176" transform="rotate(90 50.6 176)">1UF</text>
<text x="56" y="176" transform="rotate(90 56 176)">8.2NF</text>
<text x="125.3" y="175.1" transform="rotate(90 125.3 175.1)">22.1K</text>
<text x="132.4" y="174.2" transform="rotate(90 132.4 174.2)">22UF</text>
<text x="136" y="174.2" transform="rotate(90 136 174.2)">22UF</text>
</g>
<g font-size="1.8" fill="#00f">
<text x="121.6" y="43.9">+</text>
<text x="128.7" y="43.9">+</text>
</g>
<g font-size="1.7" fill="#000080">
<text x="164.5" y="17.8" transform="rotate(90 164.5 17.8)">J18</text>
<text x="85.5" y="34.8">F1</text>
<text x="30.4" y="38.1">J3</text>
<text x="125.3" y="39.1" transform="rotate(90 125.3 39.1)">C217</text>
<text x="132.5" y="39.1" transform="rotate(90 132.5 39.1)">C321</text>
<text x="139.6" y="38.2" transform="rotate(90 139.6 38.2)">C318</text>
<text x="153.1" y="37.2">R175</text>
<text x="108.6" y="42.5">D1</text>
<text x="167.3" y="63.8">Q4</text>
<text x="148.5" y="74.7" transform="rotate(90 148.5 74.7)">R168</text>
<text x="159.1" y="76.8" transform="rotate(90 159.1 76.8)">C1</text>
<text x="227.4" y="75" transform="rotate(90 227.4 75)">R299</text>
<text x="168" y="89.8" transform="rotate(90 168 89.8)">R164</text>
<text x="203.6" y="84.5" transform="rotate(90 203.6 84.5)">C236</text>
<text x="208.9" y="84.5" transform="rotate(90 208.9 84.5)">C199</text>
<text x="119.1" y="96.6" transform="rotate(-90 119.1 96.6)">S6</text>
<text x="137.1" y="113.6">R170</text>
<text x="169.1" y="113.6">Q1</text>
<text x="150.2" y="114.7" transform="rotate(90 150.2 114.7)">C428</text>
<text x="157.3" y="115.6" transform="rotate(90 157.3 115.6)">R298</text>
<text x="150.2" y="140.5" transform="rotate(90 150.2 140.5)">J25</text>
<text x="125.1" y="147.6" transform="rotate(90 125.1 147.6)">R137</text>
<text x="36.4" y="153.8" transform="rotate(90 36.4 153.8)">C207</text>
<text x="43.3" y="151.3" transform="rotate(90 43.3 151.3)">R27</text>
<text x="60.8" y="154.3">U23</text>
<text x="87.3" y="158.1">C192</text>
<text x="56" y="167.1" transform="rotate(90 56 167.1)">C386</text>
<text x="103.3" y="163.4">L12</text>
<text x="125.1" y="165.4" transform="rotate(90 125.1 165.4)">R208</text>
<text x="132.5" y="165.4" transform="rotate(90 132.5 165.4)">C233</text>
<text x="136" y="165.4" transform="rotate(90 136 165.4)">C231</text>
<text x="140.6" y="163.4">R28</text>
<text x="50.7" y="168.2" transform="rotate(90 50.7 168.2)">C14</text>
</g>
<g font-size="1.7" fill="#f00">
<text x="144.5" y="31.2">12V_DC_TAP</text>
<text x="164.1" y="31.2">12V_DC</text>
<text x="107.2" y="73.9">12V_DC</text>
<text x="174.7" y="102.4">PWR_BTN_N</text>
<text x="116.1" y="141.5">DEV_5V_TAP</text>
<text x="116.1" y="146.8">DEV_5V</text>
<text x="155.2" y="145">DEV_5V</text>
</g>
<g font-size="1.6">
<text x="158" y="27" transform="rotate(-90 158 27)">2</text>
<text x="161.6" y="27" transform="rotate(-90 161.6 27)">1</text>
<text x="83.4" y="37">1</text>
<text x="96.3" y="37">2</text>
<text x="122.5" y="41.4" transform="rotate(-90 122.5 41.4)">1</text>
<text x="129.6" y="41.4" transform="rotate(-90 129.6 41.4)">1</text>
<text x="35.2" y="42.3">1</text>
<text x="108.3" y="45.8">1</text>
<text x="117" y="47.6">3</text>
<text x="35.2" y="49.4">2</text>
<text x="108.3" y="49.4">2</text>
<text x="122.5" y="48.3" transform="rotate(-90 122.5 48.3)">2</text>
<text x="129.6" y="48.3" transform="rotate(-90 129.6 48.3)">2</text>
<text x="163.7" y="67.2">1 S1</text>
<text x="163.7" y="70.8">2 S2</text>
<text x="185.1" y="70.8">7</text>
<text x="185.1" y="67.2">8</text>
<text x="163.7" y="74.3">3 S3</text>
<text x="163.7" y="77.9">4 G</text>
<text x="185.1" y="77.9">5</text>
<text x="185.1" y="74.3">6</text>
<text x="120.7" y="89.5" transform="rotate(-90 120.7 89.5)">4</text>
<text x="124.2" y="89.5" transform="rotate(-90 124.2 89.5)">5</text>
<text x="127.8" y="89.5" transform="rotate(-90 127.8 89.5)">6</text>
<text x="131.4" y="89.5" transform="rotate(-90 131.4 89.5)">8</text>
<text x="223.8" y="89.5" transform="rotate(-90 223.8 89.5)">A</text>
<text x="120.7" y="99.9" transform="rotate(-90 120.7 99.9)">1</text>
<text x="124.2" y="99.9" transform="rotate(-90 124.2 99.9)">2</text>
<text x="127.8" y="99.9" transform="rotate(-90 127.8 99.9)">3</text>
<text x="131.4" y="99.9" transform="rotate(-90 131.4 99.9)">7</text>
<text x="223.8" y="100.1" transform="rotate(-90 223.8 100.1)">K</text>
<text x="166.9" y="105.5" transform="rotate(-90 166.9 105.5)">3</text>
<text x="159.8" y="113.4">1</text>
<text x="167" y="121.8" transform="rotate(-90 167 121.8)">2 E</text>
<text x="143.8" y="149.7" transform="rotate(-90 143.8 149.7)">2</text>
<text x="147.4" y="149.7" transform="rotate(-90 147.4 149.7)">1</text>
<text x="58.5" y="161.4">8</text>
<text x="83.2" y="161.4">7</text>
<text x="58.5" y="163.2">1</text>
<text x="58.5" y="165">3</text>
<text x="58.5" y="166.8">4</text>
<text x="83.2" y="165">2</text>
<text x="83.2" y="166.8">5</text>
<text x="83.2" y="163.2">6</text>
<text x="71.8" y="172.8" transform="rotate(-90 71.8 172.8)">9</text>
<text x="226.5" y="193.3">Title</text>
<text x="226.5" y="198.6">Size</text>
<text x="226.5" y="204">Date:</text>
<text x="228.3" y="200.4">A3</text>
<text x="233.6" y="198.6">Document</text>
<text x="235.8" y="204">Thursday, March 29, 2018</text>
<text x="242.1" y="198.6">Number</text>
<text x="262.1" y="204">Sheet</text>
<text x="271" y="204">4</text>
<text x="276.3" y="204">o f</text>
<text x="281.6" y="204">26</text>
<text x="285.2" y="198.6">Rev</text>
<text x="285.7" y="200.7">&lt;B&gt;</text>
</g>
<g font-size="1.6" fill="#004080">
<text x="159.2" y="24" transform="rotate(-90 159.2 24)">A2</text>
<text x="162.7" y="24" transform="rotate(-90 162.7 24)">A1</text>
<text x="32.2" y="43.4">1</text>
<text x="31.8" y="49.3">2</text>
<text x="181.5" y="70.8">D2</text>
<text x="181.5" y="67.2">D1</text>
<text x="181.5" y="77.9">D4</text>
<text x="181.5" y="74.3">D3</text>
<text x="167" y="107.9" transform="rotate(-90 167 107.9)">C</text>
<text x="162" y="113.5">B</text>
<text x="144.9" y="146.7" transform="rotate(-90 144.9 146.7)">A2</text>
<text x="148.5" y="146.7" transform="rotate(-90 148.5 146.7)">A1</text>
<text x="61.5" y="164.3">EN</text>
<text x="61.5" y="166.1">VREG5</text>
<text x="61.5" y="167.9">SS</text>
<text x="61.5" y="162.5">VIN</text>
<text x="76.9" y="162.5">VBST</text>
<text x="77.5" y="167.9">GND</text>
<text x="78" y="166.1">VFB</text>
<text x="78.4" y="164.3">SW</text>
<text x="72.9" y="169.8" transform="rotate(-90 72.9 169.8)">PAD</text>
</g>
<g font-size="1.6" fill="#000080">
<text x="227" y="92.1">D24</text>
<text x="227" y="94.2">RLED</text>
</g>
<text font-size="1.3" x="229.5" y="97.2">led_smd_0805</text>
</svg>
